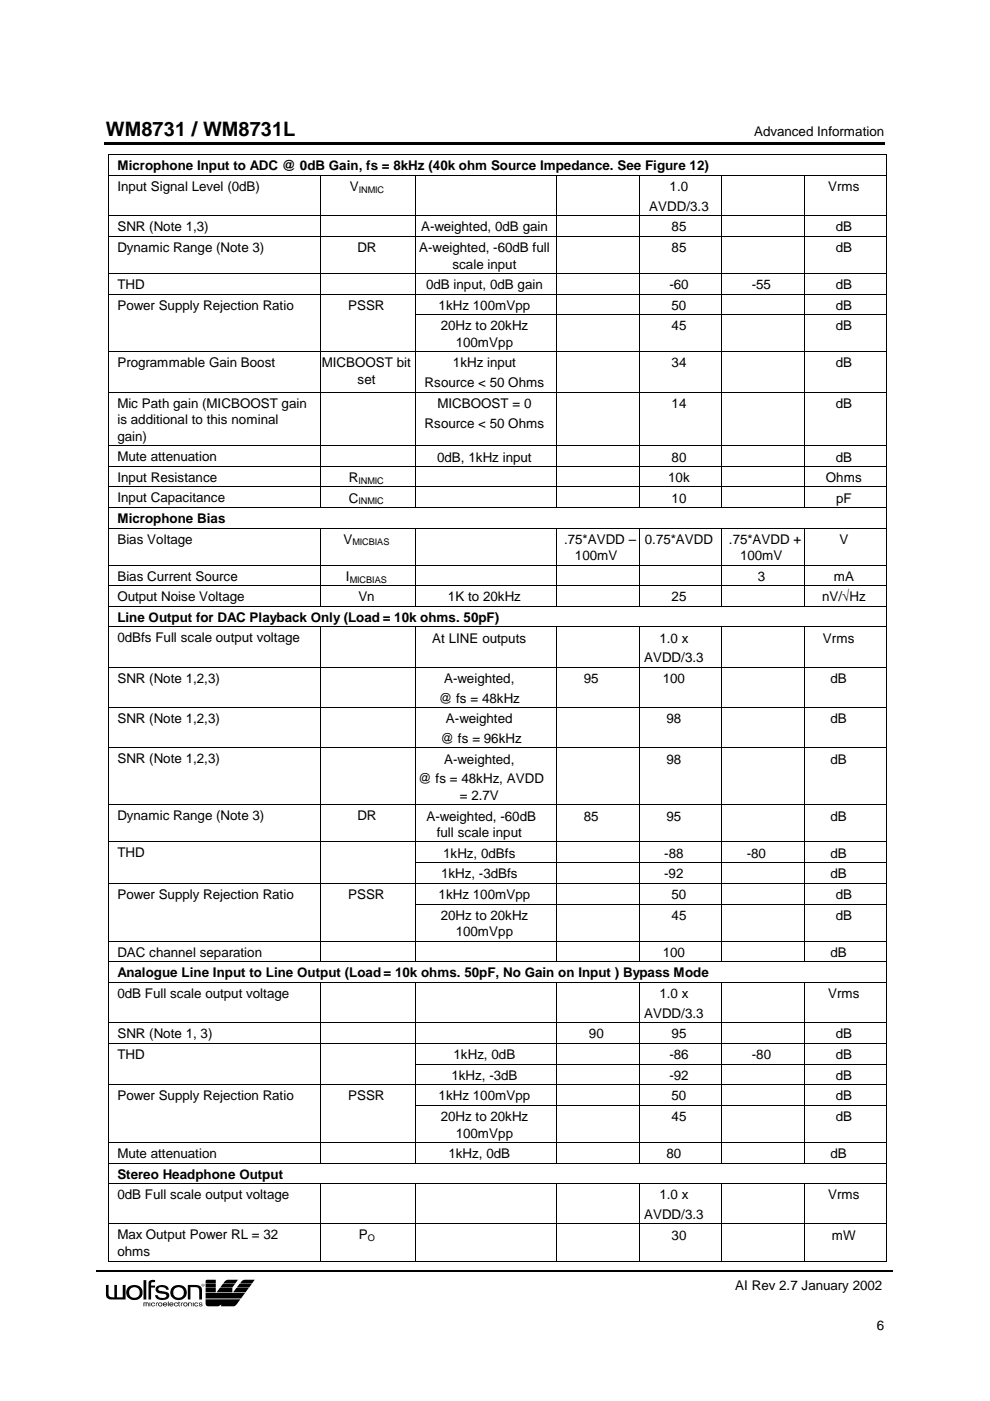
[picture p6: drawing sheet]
<svg xmlns="http://www.w3.org/2000/svg" width="210mm" height="297mm" viewBox="0 0 210 297" stroke-linecap="round" stroke-linejoin="round" font-family="sans-serif">
<g fill="#000">
<path d="M22 30.2h165.5v.4h-165.5zM22.9 32.8l.1 .1zM22.9 37.1l.1 .2zM68 37.1l.1 .2zM88 37.1l.1 .2zM118 37.1l.1 .2zM135.5 37.1l.1 .2zM153 37.1l.1 .2zM170.5 37.1l.1 .2zM188 32.8l.1 .1zM188 37.1l.1 .2zM22.9 45.7l.1 .1z"/>
<path d="M22.9 50.1l.1 .1zM22.9 57.9l.1 .2zM68 45.7l.1 .1zM68 50.1l.1 .1zM68 57.9l.1 .2zM88 45.7l.1 .1zM88 50.1l.1 .1zM88 57.9l.1 .2zM118 45.7l.1 .1zM118 50.1l.1 .1zM118 57.9l.1 .2zM135.5 45.7l.1 .1z"/>
<path d="M135.5 50.1l.1 .1zM135.5 57.9l.1 .2zM153 45.7l.1 .1zM153 50.1l.1 .1zM153 57.9l.1 .2zM170.5 45.7l.1 .1zM170.5 50.1l.1 .1zM170.5 57.9l.1 .2zM188 45.7l.1 .1zM188 50.1l.1 .1zM188 57.9l.1 .2zM22.9 62.3l.1 .1z"/>
<path d="M22.9 66.7l.1 .1zM22.9 74.5l.1 .2zM68 62.3l.1 .1zM68 66.7l.1 .1zM68 74.5l.1 .2zM88 62.3l.1 .1zM88 66.7l.1 .1zM88 74.5l.1 .2zM118 62.3l.1 .1zM118 66.7l.1 .1zM118 74.5l.1 .2zM135.5 62.3l.1 .1z"/>
<path d="M135.5 66.7l.1 .1zM135.5 74.5l.1 .2zM153 62.3l.1 .1zM153 66.7l.1 .1zM153 74.5l.1 .2zM170.5 62.3l.1 .1zM170.5 66.7l.1 .1zM170.5 74.5l.1 .2zM188 62.3l.1 .1zM188 66.7l.1 .1zM188 74.5l.1 .2zM22.9 83.1l.1 .1z"/>
<path d="M22.9 94.5l.1 .1zM22.9 98.8l.1 .2zM68 83.1l.1 .1zM68 94.5l.1 .1zM68 98.8l.1 .2zM88 83.1l.1 .1zM88 94.5l.1 .1zM88 98.8l.1 .2zM118 83.1l.1 .1zM118 94.5l.1 .1zM118 98.8l.1 .2zM135.5 83.1l.1 .1z"/>
<path d="M135.5 94.5l.1 .1zM135.5 98.8l.1 .2zM153 83.1l.1 .1zM153 94.5l.1 .1zM153 98.8l.1 .2zM170.5 83.1l.1 .1zM170.5 94.5l.1 .1zM170.5 98.8l.1 .2zM188 83.1l.1 .1zM188 94.5l.1 .1zM188 98.8l.1 .2zM22.9 103.2l.1 .1z"/>
<path d="M22.9 107.5l.1 .2zM22.9 111.9l.1 .1zM22.9 119.8l.1 .1zM68 103.2l.1 .1zM68 107.5l.1 .2zM68 111.9l.1 .1zM68 119.8l.1 .1zM88 103.2l.1 .1zM88 107.5l.1 .2zM88 111.9l.1 .1zM88 119.8l.1 .1zM118 103.2l.1 .1z"/>
<path d="M118 107.5l.1 .2zM118 111.9l.1 .1zM118 119.8l.1 .1zM135.5 103.2l.1 .1zM135.5 107.5l.1 .2zM135.5 111.9l.1 .1zM135.5 119.8l.1 .1zM153 103.2l.1 .1zM153 107.5l.1 .2zM153 111.9l.1 .1zM153 119.8l.1 .1zM170.5 103.2l.1 .1z"/>
<path d="M170.5 107.5l.1 .2zM170.5 111.9l.1 .1zM170.5 119.8l.1 .1zM188 103.2l.1 .1zM188 107.5l.1 .2zM188 111.9l.1 .1zM188 119.8l.1 .1zM22.9 124.1l.1 .2zM22.9 128.5l.1 .1zM22.9 132.9l.1 .1zM68 124.1l.1 .2zM68 128.5l.1 .1z"/>
<path d="M68 132.9l.1 .1zM88 124.1l.1 .2zM88 128.5l.1 .1zM88 132.9l.1 .1zM118 124.1l.1 .2zM118 128.5l.1 .1zM118 132.9l.1 .1zM135.5 124.1l.1 .2zM135.5 128.5l.1 .1zM135.5 132.9l.1 .1zM153 124.1l.1 .2zM153 128.5l.1 .1z"/>
<path d="M153 132.9l.1 .1zM170.5 124.1l.1 .2zM170.5 128.5l.1 .1zM170.5 132.9l.1 .1zM188 124.1l.1 .2zM188 128.5l.1 .1zM188 132.9l.1 .1zM22.9 141.4l.1 .1zM22.9 150l.1 .1zM22.9 158.5l.1 .1zM68 141.4l.1 .1zM68 150l.1 .1z"/>
<path d="M68 158.5l.1 .1zM88 141.4l.1 .1zM88 150l.1 .1zM88 158.5l.1 .1zM118 141.4l.1 .1zM118 150l.1 .1zM118 158.5l.1 .1zM135.5 141.4l.1 .1zM135.5 150l.1 .1zM135.5 158.5l.1 .1zM153 141.4l.1 .1zM153 150l.1 .1z"/>
<path d="M153 158.5l.1 .1zM170.5 141.4l.1 .1zM170.5 150l.1 .1zM170.5 158.5l.1 .1zM188 141.4l.1 .1zM188 150l.1 .1zM188 158.5l.1 .1zM22.9 170.6l.1 .1zM22.9 178.5l.1 .1zM68 170.6l.1 .1zM68 178.5l.1 .1zM88 170.6l.1 .1z"/>
<path d="M88 178.5l.1 .1zM118 170.6l.1 .1zM118 178.5l.1 .1zM135.5 170.6l.1 .1zM135.5 178.5l.1 .1zM153 170.6l.1 .1zM153 178.5l.1 .1zM170.5 170.6l.1 .1zM170.5 178.5l.1 .1zM188 170.6l.1 .1zM188 178.5l.1 .1zM22.9 182.9l.1 .1z"/>
<path d="M22.9 187.3l.1 .1zM22.9 191.6l.1 .1zM22.9 199.5l.1 .1zM68 182.9l.1 .1zM68 187.3l.1 .1zM68 191.6l.1 .1zM68 199.5l.1 .1zM88 182.9l.1 .1zM88 187.3l.1 .1zM88 191.6l.1 .1zM88 199.5l.1 .1zM118 182.9l.1 .1z"/>
<path d="M118 187.3l.1 .1zM118 191.6l.1 .1zM118 199.5l.1 .1zM135.5 182.9l.1 .1zM135.5 187.3l.1 .1zM135.5 191.6l.1 .1zM135.5 199.5l.1 .1zM153 182.9l.1 .1zM153 187.3l.1 .1zM153 191.6l.1 .1zM153 199.5l.1 .1zM170.5 182.9l.1 .1z"/>
<path d="M170.5 187.3l.1 .1zM170.5 191.6l.1 .1zM170.5 199.5l.1 .1zM188 182.9l.1 .1zM188 187.3l.1 .1zM188 191.6l.1 .1zM188 199.5l.1 .1zM22.9 203.9l.1 .1zM22.9 208.2l.1 .1zM22.9 216.8l.1 .1zM68 203.9l.1 .1zM68 208.2l.1 .1z"/>
<path d="M68 216.8l.1 .1zM88 203.9l.1 .1zM88 208.2l.1 .1zM88 216.8l.1 .1zM118 203.9l.1 .1zM118 208.2l.1 .1zM118 216.8l.1 .1zM135.5 203.9l.1 .1zM135.5 208.2l.1 .1zM135.5 216.8l.1 .1zM153 203.9l.1 .1zM153 208.2l.1 .1z"/>
<path d="M153 216.8l.1 .1zM170.5 203.9l.1 .1zM170.5 208.2l.1 .1zM170.5 216.8l.1 .1zM188 203.9l.1 .1zM188 208.2l.1 .1zM188 216.8l.1 .1zM22.9 221.1l.1 .2zM22.9 225.5l.1 .2zM22.9 229.9l.1 .2zM22.9 234.3l.1 .1zM68 221.1l.1 .2z"/>
<path d="M68 225.5l.1 .2zM68 229.9l.1 .2zM68 234.3l.1 .1zM88 221.1l.1 .2zM88 225.5l.1 .2zM88 229.9l.1 .2zM88 234.3l.1 .1zM118 221.1l.1 .2zM118 225.5l.1 .2zM118 229.9l.1 .2zM118 234.3l.1 .1zM135.5 221.1l.1 .2z"/>
<path d="M135.5 225.5l.1 .2zM135.5 229.9l.1 .2zM135.5 234.3l.1 .1zM153 221.1l.1 .2zM153 225.5l.1 .2zM153 229.9l.1 .2zM153 234.3l.1 .1zM170.5 221.1l.1 .2zM170.5 225.5l.1 .2zM170.5 229.9l.1 .2zM170.5 234.3l.1 .1zM188 221.1l.1 .2z"/>
<path d="M188 225.5l.1 .2zM188 229.9l.1 .2zM188 234.3l.1 .1zM22.9 242.2l.1 .1zM22.9 246.5l.1 .2zM22.9 250.9l.1 .1zM22.9 259.4l.1 .2zM68 242.2l.1 .1zM68 246.5l.1 .2zM68 250.9l.1 .1zM68 259.4l.1 .2zM88 242.2l.1 .1z"/>
<path d="M88 246.5l.1 .2zM88 250.9l.1 .1zM88 259.4l.1 .2zM118 242.2l.1 .1zM118 246.5l.1 .2zM118 250.9l.1 .1zM118 259.4l.1 .2zM135.5 242.2l.1 .1zM135.5 246.5l.1 .2zM135.5 250.9l.1 .1zM135.5 259.4l.1 .2zM153 242.2l.1 .1z"/>
<path d="M153 246.5l.1 .2zM153 250.9l.1 .1zM153 259.4l.1 .2zM170.5 242.2l.1 .1zM170.5 246.5l.1 .2zM170.5 250.9l.1 .1zM170.5 259.4l.1 .2zM188 242.2l.1 .1zM188 246.5l.1 .2zM188 250.9l.1 .1zM188 259.4l.1 .2zM22.9 267.3l.1 .1z"/>
<path d="M68 267.3l.1 .1zM88 267.3l.1 .1zM104.9 269.3h.3v.3h-.3zM118 267.3l.1 .1zM135.5 267.3l.1 .1zM153 267.3l.1 .1zM170.5 267.3l.1 .1zM188 267.3l.1 .1z"/>
<path d="M42.7 272.3l.2 .5 .4-.2v-.3l-.3-.1zM42.9 272.3h.3v.4h-.3zM42.9 272.3v.3l.1-.1 .2 .1v-.3zM43 272.3l.1 .1-.1 .1zM43.7 271.4l2.1-.1v.8h-2.2zM47.7 271.7l.5-.4h2.3l-.6 .8h-2.5zM43.6 272.2h2.2v.8h-2.2zM47.3 272.2h2.6l-.6 .8h-2.6zM50.8 272.2h2.6l-.6 .8h-2.6zM43.6 273.1h2.2v.9h-2.2zM46.6 273.1h2.7v.9h-3.4zM50.1 273.1h2.6l-.6 .9h-2.7zM43.6 274.1h8.4l-.9 1.2h-7.5zM43.6 275.5h7.4l-.9 1.2-.5 .3h-2.7v-.5l-.6 .5h-2.2a.51 .51 0 0 1-.5-.6zM51.2 271.7l.6-.4h2.2l-.5 .8h-2.6zM27.2 272.9a1.7 1.7 0 0 0 1.2 2.7 1.7 1.7 0 0 0 1.6-2.4 2 2 0 0 0-2.8-.3zM27.3 274.1a1.15 1.15 0 0 1 2.3 0 1.15 1.15 0 0 1-2.3 0zM30.4 271.4v4.1h.6v-4.1zM31.7 271.5l-.2 .6v3.4h.5v-2.5h.9v-.4h-.9v-.5l.2-.3h.7v-.4l-.5-.1zM33.3 272.7a.84 .84 0 0 0-.3 .9 .84 .84 0 0 0 .8 .6l1.2 .2 .3 .3a1.09 1.09 0 0 1-1.9-.1h-.5a1.52 1.52 0 0 0 2.1 1 .87 .87 0 0 0 .9-1 .87 .87 0 0 0-1-.8l-1.3-.3a.48 .48 0 0 1 .4-.6 1.09 1.09 0 0 1 1.3 .5h.5a1.59 1.59 0 0 0-2.5-.7zM36.6 272.9a1.71 1.71 0 0 0 .8 2.7 1.71 1.71 0 0 0 2.2-1.9 1.81 1.81 0 0 0-3-.8zM36.7 274.1a1.15 1.15 0 0 1 2.3 0 1.15 1.15 0 0 1-2.3 0zM39.8 272.4v3.1h.6v-2.6h1a.69 .69 0 0 1 .8 .7v1.9h.6l-.1-2.5a1.22 1.22 0 0 0-1.1-.6zM22.5 272.4h.5v1.9a.83 .83 0 0 0 1.2 .8v-2.7h.6v2.7h1.2v-2.7h.6v3.1h-2.9a1.09 1.09 0 0 1-1.2-.8zM32.1 276.2l-.1 .4 .3 .4 .4-.1 .2-.2-.4 .2-.3-.1v-.5l.7 .2a.52 .52 0 0 0-.8-.3zM33.6 276.2a.45 .45 0 0 0 .1 .7 .45 .45 0 0 0 .6-.1 .45 .45 0 0 0-.1-.6zM33.8 276.3h.4v.5h-.4zM34.7 276.2v.7a.47 .47 0 0 0 .7-.2l-.4 .2-.2-.1-.1-.2h.8l-.3-.4zM34.8 276.3h.4l.1 .2h-.6zM35.6 275.9v1.1h.2v-1.1zM36 276.2l-.1 .6a.45 .45 0 0 0 .7 .1l.2-.2-.4 .2-.3-.3h.7l-.1-.4zM36.1 276.3h.4l.2 .2h-.6zM37 276.2l-.1 .4 .3 .4 .4-.1 .2-.2-.5 .2-.2-.1v-.5l.7 .2a.48 .48 0 0 0-.8-.3zM37.8 276v.8l.2 .2h.2l-.2-.2v-.5h.2v-.1zM39 276.2a.45 .45 0 0 0 0 .7 .45 .45 0 0 0 .7-.1 .45 .45 0 0 0-.2-.6zM39.1 276.3h.4v.5h-.4zM39.9 276.2v.8h.2v-.7h.4l.1 .7h.1l-.1-.8zM41.3 276.2l-.1 .6a.45 .45 0 0 0 .7 .1l.1-.2-.4 .2-.3-.3 .1-.3h.2l.4 .2a.48 .48 0 0 0-.7-.3zM42.3 276.2l-.1 .3 .6 .3-.3 .1-.3-.2a.37 .37 0 0 0 .4 .3 .37 .37 0 0 0 .3-.4l-.6-.2 .2-.2 .4 .2-.1-.2zM30.4 276.2h1l.1 .8h-.1v-.5l-.3-.2v.7h-.2v-.7h-.3v.7h-.2zM40.9 276.2v.8h.2v-.8zM31.7 276.2v.8h.2v-.8zM33.1 276.2h.5v.1h-.3l-.1 .7h-.1zM38.4 276.2h.5v.1h-.3l-.1 .7h-.2z"/>
</g>
<path d="M20.4 269.4h84.4M105.2 269.4h84.1" fill="none" stroke="#000" stroke-width=".3"/>
<g fill="none" stroke="#000" stroke-width=".21">
<path d="M23 33v4.1M23 37.3v8.4M23.1 32.8h164.8M23.1 37.2h44.8M68 37.3v8.4M68.1 37.2h19.9M88.1 37.3v8.4M88.2 37.2h29.7M118 37.3v8.4M118.1 37.2h17.4M135.6 37.3v8.4M135.7 37.2h17.2"/>
<path d="M153 37.3v8.4M153.2 37.2h17.2M170.5 37.3v8.4M170.6 37.2h17.3M188.1 33v4.1M188.1 37.3v8.4M23 45.9v4.1M23 50.2v7.7M23 58.1v4.1M23.1 45.8h44.8M23.1 50.1h44.8M23.1 58h44.8"/>
<path d="M68 45.9v4.1M68 50.2v7.7M68 58.1v4.1M68.1 45.8h19.9M68.1 50.1h19.9M68.1 58h19.9M88.1 45.9v4.1M88.1 50.2v7.7M88.1 58.1v4.1M88.2 45.8h29.7M88.2 50.1h29.7M88.2 58h29.7"/>
<path d="M118 45.9v4.1M118 50.2v7.7M118 58.1v4.1M118.1 45.8h17.4M118.1 50.1h17.4M118.1 58h17.4M135.6 45.9v4.1M135.6 50.2v7.7M135.6 58.1v4.1M135.7 45.8h17.2M135.7 50.1h17.2M135.7 58h17.2"/>
<path d="M153 45.9v4.1M153 50.2v7.7M153 58.1v4.1M153.2 45.8h17.2M153.2 50.1h17.2M153.2 58h17.2M170.5 45.9v4.1M170.5 50.2v7.7M170.5 58.1v4.1M170.6 45.8h17.3M170.6 50.1h17.3M170.6 58h17.3"/>
<path d="M188.1 45.9v4.1M188.1 50.2v7.7M188.1 58.1v4.1M23 62.5v4.1M23 66.8v7.7M23 74.7v8.3M23.1 62.4h44.8M23.1 74.6h44.8M68 62.5v4.1M68 66.8v7.7M68 74.7v8.3M68.1 62.4h19.9"/>
<path d="M68.1 74.6h19.9M88.1 62.5v4.1M88.1 66.8v7.7M88.1 74.7v8.3M88.2 62.4h29.7M88.2 66.7h29.7M88.2 74.6h29.7M118 62.5v4.1M118 66.8v7.7M118 74.7v8.3M118.1 62.4h17.4M118.1 66.7h17.4"/>
<path d="M118.1 74.6h17.4M135.6 62.5v4.1M135.6 66.8v7.7M135.6 74.7v8.3M135.7 62.4h17.2M135.7 66.7h17.2M135.7 74.6h17.2M153 62.5v4.1M153 66.8v7.7M153 74.7v8.3M153.2 62.4h17.2M153.2 66.7h17.2"/>
<path d="M153.2 74.6h17.2M170.5 62.5v4.1M170.5 66.8v7.7M170.5 74.7v8.3M170.6 62.4h17.3M170.6 66.7h17.3M170.6 74.6h17.3M188.1 62.5v4.1M188.1 66.8v7.7M188.1 74.7v8.3M23 83.2v11.2M23 94.6v4.2"/>
<path d="M23 99v4.1M23.1 83.1h44.8M23.1 94.5h44.8M23.1 98.9h44.8M68 83.2v11.2M68 94.6v4.2M68 99v4.1M68.1 83.1h19.9M68.1 94.5h19.9M68.1 98.9h19.9M88.1 83.2v11.2M88.1 94.6v4.2"/>
<path d="M88.1 99v4.1M88.2 83.1h29.7M88.2 94.5h29.7M88.2 98.9h29.7M118 83.2v11.2M118 94.6v4.2M118 99v4.1M118.1 83.1h17.4M118.1 94.5h17.4M118.1 98.9h17.4M135.6 83.2v11.2M135.6 94.6v4.2"/>
<path d="M135.6 99v4.1M135.7 83.1h17.2M135.7 94.5h17.2M135.7 98.9h17.2M153 83.2v11.2M153 94.6v4.2M153 99v4.1M153.2 83.1h17.2M153.2 94.5h17.2M153.2 98.9h17.2M170.5 83.2v11.2M170.5 94.6v4.2"/>
<path d="M170.5 99v4.1M170.6 83.1h17.3M170.6 94.5h17.3M170.6 98.9h17.3M188.1 83.2v11.2M188.1 94.6v4.2M188.1 99v4.1M23 103.4v4.1M23 107.7v4.2M23 112.1v7.6M23 119.9v4.2M23.1 103.2h44.8"/>
<path d="M23.1 107.6h44.8M23.1 112h44.8M23.1 119.8h44.8M68 103.4v4.1M68 112.1v7.6M68 119.9v4.2M68.1 103.2h19.9M68.1 107.6h19.9M68.1 112h19.9M68.1 119.8h19.9M88.1 103.4v4.1M88.1 112.1v7.6"/>
<path d="M88.1 119.9v4.2M88.2 103.2h29.7M88.2 107.6h29.7M88.2 112h29.7M88.2 119.8h29.7M118 103.4v4.1M118 112.1v7.6M118 119.9v4.2M118.1 103.2h17.4M118.1 107.6h17.4M118.1 112h17.4M118.1 119.8h17.4"/>
<path d="M135.6 103.4v4.1M135.6 112.1v7.6M135.6 119.9v4.2M135.7 103.2h17.2M135.7 107.6h17.2M135.7 112h17.2M135.7 119.8h17.2M153 103.4v4.1M153 112.1v7.6M153 119.9v4.2M153.2 103.2h17.2M153.2 107.6h17.2"/>
<path d="M153.2 112h17.2M153.2 119.8h17.2M170.5 103.4v4.1M170.5 112.1v7.6M170.5 119.9v4.2M170.6 103.2h17.3M170.6 107.6h17.3M170.6 112h17.3M170.6 119.8h17.3M188.1 103.4v4.1M188.1 107.7v4.2M188.1 112.1v7.6"/>
<path d="M188.1 119.9v4.2M23 124.3v4.2M23 128.7v4.1M23 133v8.4M23.1 124.2h44.8M23.1 128.6h44.8M23.1 132.9h44.8M68 124.3v4.2M68 133v8.4M68.1 124.2h19.9M68.1 128.6h19.9M68.1 132.9h19.9"/>
<path d="M88.1 124.3v4.2M88.1 133v8.4M88.2 124.2h29.7M88.2 128.6h29.7M88.2 132.9h29.7M118 124.3v4.2M118 133v8.4M118.1 124.2h17.4M118.1 128.6h17.4M118.1 132.9h17.4M135.6 124.3v4.2M135.6 133v8.4"/>
<path d="M135.7 124.2h17.2M135.7 128.6h17.2M135.7 132.9h17.2M153 124.3v4.2M153 133v8.4M153.2 124.2h17.2M153.2 128.6h17.2M153.2 132.9h17.2M170.5 124.3v4.2M170.5 133v8.4M170.6 124.2h17.3M170.6 128.6h17.3"/>
<path d="M170.6 132.9h17.3M188.1 124.3v4.2M188.1 128.7v4.1M188.1 133v8.4M23 141.6v8.3M23 150.1v8.4M23 158.7v11.8M23.1 141.5h44.8M23.1 150h44.8M23.1 158.6h44.8M68 141.6v8.3M68 150.1v8.4"/>
<path d="M68 158.7v11.8M68.1 141.5h19.9M68.1 150h19.9M68.1 158.6h19.9M88.1 141.6v8.3M88.1 150.1v8.4M88.1 158.7v11.8M88.2 141.5h29.7M88.2 150h29.7M88.2 158.6h29.7M118 141.6v8.3M118 150.1v8.4"/>
<path d="M118 158.7v11.8M118.1 141.5h17.4M118.1 150h17.4M118.1 158.6h17.4M135.6 141.6v8.3M135.6 150.1v8.4M135.6 158.7v11.8M135.7 141.5h17.2M135.7 150h17.2M135.7 158.6h17.2M153 141.6v8.3M153 150.1v8.4"/>
<path d="M153 158.7v11.8M153.2 141.5h17.2M153.2 150h17.2M153.2 158.6h17.2M170.5 141.6v8.3M170.5 150.1v8.4M170.5 158.7v11.8M170.6 141.5h17.3M170.6 150h17.3M170.6 158.6h17.3M188.1 141.6v8.3M188.1 150.1v8.4"/>
<path d="M188.1 158.7v11.8M23 170.7v7.7M23 178.6v4.2M23.1 170.6h44.8M23.1 178.5h44.8M68 170.7v7.7M68 178.6v4.2M68.1 170.6h19.9M68.1 178.5h19.9M88.1 170.7v7.7M88.1 178.6v4.2M88.2 170.6h29.7"/>
<path d="M88.2 178.5h29.7M118 170.7v7.7M118 178.6v4.2M118.1 170.6h17.4M118.1 178.5h17.4M135.6 170.7v7.7M135.6 178.6v4.2M135.7 170.6h17.2M135.7 178.5h17.2M153 170.7v7.7M153 178.6v4.2M153.2 170.6h17.2"/>
<path d="M153.2 178.5h17.2M170.5 170.7v7.7M170.5 178.6v4.2M170.6 170.6h17.3M170.6 178.5h17.3M188.1 170.7v7.7M188.1 178.6v4.2M23 183v4.2M23 187.4v4.2M23 191.8v7.6M23 199.7v4.1M23.1 187.3h44.8"/>
<path d="M23.1 199.6h44.8M68 183v4.2M68 187.4v4.2M68 191.8v7.6M68 199.7v4.1M68.1 187.3h19.9M68.1 199.6h19.9M88.1 183v4.2M88.1 187.4v4.2M88.1 191.8v7.6M88.1 199.7v4.1M88.2 182.9h29.7"/>
<path d="M88.2 187.3h29.7M88.2 191.7h29.7M88.2 199.6h29.7M118 183v4.2M118 187.4v4.2M118 191.8v7.6M118 199.7v4.1M118.1 182.9h17.4M118.1 187.3h17.4M118.1 191.7h17.4M118.1 199.6h17.4M135.6 183v4.2"/>
<path d="M135.6 187.4v4.2M135.6 191.8v7.6M135.6 199.7v4.1M135.7 182.9h17.2M135.7 187.3h17.2M135.7 191.7h17.2M135.7 199.6h17.2M153 183v4.2M153 187.4v4.2M153 191.8v7.6M153 199.7v4.1M153.2 182.9h17.2"/>
<path d="M153.2 187.3h17.2M153.2 191.7h17.2M153.2 199.6h17.2M170.5 183v4.2M170.5 187.4v4.2M170.5 191.8v7.6M170.5 199.7v4.1M170.6 182.9h17.3M170.6 187.3h17.3M170.6 191.7h17.3M170.6 199.6h17.3M188.1 183v4.2"/>
<path d="M188.1 187.4v4.2M188.1 191.8v7.6M188.1 199.7v4.1M23 204v4.2M23 208.4v8.3M23 216.9v4.2M23.1 203.9h44.8M23.1 208.3h44.8M23.1 216.8h44.8M68 208.4v8.3M68 216.9v4.2M68.1 203.9h19.9"/>
<path d="M68.1 208.3h19.9M68.1 216.8h19.9M88.1 208.4v8.3M88.1 216.9v4.2M88.2 203.9h29.7M88.2 208.3h29.7M88.2 216.8h29.7M118 208.4v8.3M118 216.9v4.2M118.1 203.9h17.4M118.1 208.3h17.4M118.1 216.8h17.4"/>
<path d="M135.6 208.4v8.3M135.6 216.9v4.2M135.7 203.9h17.2M135.7 208.3h17.2M135.7 216.8h17.2M153 208.4v8.3M153 216.9v4.2M153.2 203.9h17.2M153.2 208.3h17.2M153.2 216.8h17.2M170.5 208.4v8.3M170.5 216.9v4.2"/>
<path d="M170.6 203.9h17.3M170.6 208.3h17.3M170.6 216.8h17.3M188.1 204v4.2M188.1 208.4v8.3M188.1 216.9v4.2M23 221.3v4.2M23 225.7v4.2M23 230.1v4.1M23 234.5v7.6M23.1 221.2h44.8M23.1 230h44.8"/>
<path d="M68 221.3v4.2M68 225.7v4.2M68 230.1v4.1M68 234.5v7.6M68.1 221.2h19.9M68.1 230h19.9M88.1 221.3v4.2M88.1 225.7v4.2M88.1 230.1v4.1M88.1 234.5v7.6M88.2 221.2h29.7M88.2 225.6h29.7"/>
<path d="M88.2 230h29.7M88.2 234.4h29.7M118 221.3v4.2M118 225.7v4.2M118 230.1v4.1M118 234.5v7.6M118.1 221.2h17.4M118.1 225.6h17.4M118.1 230h17.4M118.1 234.4h17.4M135.6 221.3v4.2M135.6 225.7v4.2"/>
<path d="M135.6 230.1v4.1M135.6 234.5v7.6M135.7 221.2h17.2M135.7 225.6h17.2M135.7 230h17.2M135.7 234.4h17.2M153 221.3v4.2M153 225.7v4.2M153 230.1v4.1M153 234.5v7.6M153.2 221.2h17.2M153.2 225.6h17.2"/>
<path d="M153.2 230h17.2M153.2 234.4h17.2M170.5 221.3v4.2M170.5 225.7v4.2M170.5 230.1v4.1M170.5 234.5v7.6M170.6 221.2h17.3M170.6 225.6h17.3M170.6 230h17.3M170.6 234.4h17.3M188.1 221.3v4.2M188.1 225.7v4.2"/>
<path d="M188.1 230.1v4.1M188.1 234.5v7.6M23 242.3v4.2M23 246.7v4.1M23 251.1v8.3M23 259.6v7.7M23.1 242.2h44.8M23.1 246.6h44.8M23.1 250.9h44.8M23.1 259.5h44.8M68 242.3v4.2M68 251.1v8.3"/>
<path d="M68 259.6v7.7M68.1 242.2h19.9M68.1 246.6h19.9M68.1 250.9h19.9M68.1 259.5h19.9M88.1 242.3v4.2M88.1 251.1v8.3M88.1 259.6v7.7M88.2 242.2h29.7M88.2 246.6h29.7M88.2 250.9h29.7M88.2 259.5h29.7"/>
<path d="M118 242.3v4.2M118 251.1v8.3M118 259.6v7.7M118.1 242.2h17.4M118.1 246.6h17.4M118.1 250.9h17.4M118.1 259.5h17.4M135.6 242.3v4.2M135.6 251.1v8.3M135.6 259.6v7.7M135.7 242.2h17.2M135.7 246.6h17.2"/>
<path d="M135.7 250.9h17.2M135.7 259.5h17.2M153 242.3v4.2M153 251.1v8.3M153 259.6v7.7M153.2 242.2h17.2M153.2 246.6h17.2M153.2 250.9h17.2M153.2 259.5h17.2M170.5 242.3v4.2M170.5 251.1v8.3M170.5 259.6v7.7"/>
<path d="M170.6 242.2h17.3M170.6 246.6h17.3M170.6 250.9h17.3M170.6 259.5h17.3M188.1 242.3v4.2M188.1 246.7v4.1M188.1 251.1v8.3M188.1 259.6v7.7M23.1 267.4h44.8M68.1 267.4h19.9M88.2 267.4h29.7M118.1 267.4h17.4"/>
<path d="M135.7 267.4h17.2M153.2 267.4h17.2M170.6 267.4h17.3"/>
</g>
<text font-size="4.2" x="22.5" y="28.9">WM8731 / WM8731L</text>
<g font-size="2.8">
<text x="159.9" y="28.9">Advanced Information</text>
<text x="24.9" y="40.5">Input Signal Level (0dB)</text>
<text x="24.9" y="36.1">Microphone Input to ADC @ 0dB Gain, fs = 8kHz (40k ohm Source Impedance. See Figure 12)</text>
<text x="74.2" y="40.5">V</text>
<text x="142" y="40.5">1.0</text>
<text x="175.6" y="40.5">Vrms</text>
<text x="137.7" y="44.7">AVDD/3.3</text>
<text x="24.9" y="49">SNR (Note 1,3)</text>
<text x="24.9" y="53.4">Dynamic Range (Note 3)</text>
<text x="75.8" y="53.4">DR</text>
<text x="88.9" y="53.4">A-weighted, -60dB full</text>
<text x="89.3" y="49.1">A-weighted, 0dB gain</text>
<text x="142.4" y="49.1">85</text>
<text x="142.4" y="53.4">85</text>
<text x="177.2" y="49.1">dB</text>
<text x="177.2" y="53.4">dB</text>
<text x="95.9" y="57">scale input</text>
<text x="24.9" y="61.3">THD</text>
<text x="24.9" y="65.6">Power Supply Rejection Ratio</text>
<text x="73.8" y="65.7">PSSR</text>
<text x="90.3" y="61.3">0dB input, 0dB gain</text>
<text x="93" y="65.7">1kHz 100mVpp</text>
<text x="141.9" y="61.3">-60</text>
<text x="142.4" y="65.7">50</text>
<text x="159.4" y="61.3">-55</text>
<text x="177.2" y="65.7">dB</text>
<text x="177.2" y="61.3">dB</text>
<text x="93.5" y="70">20Hz to 20kHz</text>
<text x="142.4" y="70">45</text>
<text x="177.2" y="70">dB</text>
<text x="24.9" y="77.9">Programmable Gain Boost</text>
<text x="68.2" y="77.9">MICBOOST bit</text>
<text x="96" y="77.9">1kHz input</text>
<text x="96.6" y="73.6">100mVpp</text>
<text x="142.4" y="77.9">34</text>
<text x="177.2" y="77.9">dB</text>
<text x="75.8" y="81.4">set</text>
<text x="90" y="82.1">Rsource &lt; 50 Ohms</text>
<text x="24.9" y="86.4">Mic Path gain (MICBOOST gain</text>
<text x="24.9" y="89.9">is additional to this nominal</text>
<text x="92.7" y="86.5">MICBOOST = 0</text>
<text x="142.4" y="86.5">14</text>
<text x="177.2" y="86.5">dB</text>
<text x="24.9" y="93.4">gain)</text>
<text x="90" y="90.7">Rsource &lt; 50 Ohms</text>
<text x="24.9" y="97.8">Mute attenuation</text>
<text x="92.7" y="97.8">0dB, 1kHz input</text>
<text x="142.4" y="97.8">80</text>
<text x="177.2" y="97.8">dB</text>
<text x="24.9" y="102.2">Input Resistance</text>
<text x="24.9" y="106.5">Input Capacitance</text>
<text x="74" y="102.2">R</text>
<text x="74" y="106.6">C</text>
<text x="141.7" y="102.2">10k</text>
<text x="142.4" y="106.6">10</text>
<text x="175.1" y="102.2">Ohms</text>
<text x="177.3" y="106.6">pF</text>
<text x="24.9" y="110.9">Microphone Bias</text>
<text x="24.9" y="115.2">Bias Voltage</text>
<text x="72.8" y="115.3">V</text>
<text x="119.6" y="115.3">.75*AVDD –</text>
<text x="121.9" y="118.8">100mV</text>
<text x="136.7" y="115.3">0.75*AVDD</text>
<text x="154.5" y="115.3">.75*AVDD +</text>
<text x="156.9" y="118.8">100mV</text>
<text x="178" y="115.3">V</text>
<text x="24.9" y="123.1">Bias Current Source</text>
<text x="73.4" y="123.2">I</text>
<text x="160.6" y="123.2">3</text>
<text x="176.8" y="123.2">mA</text>
<text x="24.9" y="127.5">Output Noise Voltage</text>
<text x="24.9" y="131.8">Line Output for DAC Playback Only (Load = 10k ohms. 50pF)</text>
<text x="76" y="127.5">Vn</text>
<text x="95" y="127.5">1K to 20kHz</text>
<text x="142.4" y="127.5">25</text>
<text x="174.3" y="127.5">nV/√Hz</text>
<text x="24.9" y="136.2">0dBfs Full scale output voltage</text>
<text x="91.6" y="136.2">At LINE outputs</text>
<text x="139.8" y="136.2">1.0 x</text>
<text x="174.5" y="136.2">Vrms</text>
<text x="136.6" y="140.4">AVDD/3.3</text>
<text x="24.9" y="144.8">SNR (Note 1,2,3)</text>
<text x="93" y="149">@ fs = 48kHz</text>
<text x="94.2" y="144.8">A-weighted,</text>
<text x="123.8" y="144.8">95</text>
<text x="140.5" y="144.8">100</text>
<text x="176.1" y="144.8">dB</text>
<text x="24.9" y="153.3">SNR (Note 1,2,3)</text>
<text x="94.6" y="153.3">A-weighted</text>
<text x="141.3" y="153.3">98</text>
<text x="176.1" y="153.3">dB</text>
<text x="24.9" y="161.9">SNR (Note 1,2,3)</text>
<text x="93.4" y="157.5">@ fs = 96kHz</text>
<text x="94.2" y="161.9">A-weighted,</text>
<text x="141.3" y="161.9">98</text>
<text x="176.1" y="161.9">dB</text>
<text x="88.7" y="166.1">@ fs = 48kHz, AVDD</text>
<text x="24.9" y="173.9">Dynamic Range (Note 3)</text>
<text x="75.8" y="173.9">DR</text>
<text x="90.4" y="174">A-weighted, -60dB</text>
<text x="97.5" y="169.6">= 2.7V</text>
<text x="123.8" y="174">85</text>
<text x="141.3" y="174">95</text>
<text x="176.1" y="174">dB</text>
<text x="92.6" y="177.5">full scale input</text>
<text x="24.9" y="181.8">THD</text>
<text x="94" y="181.8">1kHz, 0dBfs</text>
<text x="140.8" y="181.8">-88</text>
<text x="158.3" y="181.8">-80</text>
<text x="176.1" y="181.8">dB</text>
<text x="24.9" y="190.6">Power Supply Rejection Ratio</text>
<text x="73.8" y="190.6">PSSR</text>
<text x="93" y="190.6">1kHz 100mVpp</text>
<text x="93.5" y="186.2">1kHz, -3dBfs</text>
<text x="140.8" y="186.2">-92</text>
<text x="142.4" y="190.6">50</text>
<text x="176.1" y="186.2">dB</text>
<text x="177.2" y="190.6">dB</text>
<text x="93.5" y="195">20Hz to 20kHz</text>
<text x="142.4" y="195">45</text>
<text x="177.2" y="195">dB</text>
<text x="24.9" y="202.8">DAC channel separation</text>
<text x="96.6" y="198.5">100mVpp</text>
<text x="140.5" y="202.9">100</text>
<text x="176.1" y="202.9">dB</text>
<text x="24.9" y="207.2">Analogue Line Input to Line Output (Load = 10k ohms. 50pF, No Gain on Input ) Bypass Mode</text>
<text x="24.9" y="211.6">0dB Full scale output voltage</text>
<text x="136.6" y="215.8">AVDD/3.3</text>
<text x="139.8" y="211.6">1.0 x</text>
<text x="175.6" y="211.6">Vrms</text>
<text x="24.9" y="220.1">SNR (Note 1, 3)</text>
<text x="124.9" y="220.2">90</text>
<text x="142.4" y="220.2">95</text>
<text x="177.2" y="220.2">dB</text>
<text x="24.9" y="224.5">THD</text>
<text x="96.2" y="224.5">1kHz, 0dB</text>
<text x="141.9" y="224.5">-86</text>
<text x="159.4" y="224.5">-80</text>
<text x="177.2" y="224.5">dB</text>
<text x="24.9" y="233.3">Power Supply Rejection Ratio</text>
<text x="73.8" y="233.3">PSSR</text>
<text x="93" y="233.3">1kHz 100mVpp</text>
<text x="95.7" y="228.9">1kHz, -3dB</text>
<text x="141.9" y="228.9">-92</text>
<text x="142.4" y="233.3">50</text>
<text x="177.2" y="233.3">dB</text>
<text x="177.2" y="228.9">dB</text>
<text x="93.5" y="237.7">20Hz to 20kHz</text>
<text x="142.4" y="237.7">45</text>
<text x="177.2" y="237.7">dB</text>
<text x="24.9" y="245.5">Mute attenuation</text>
<text x="95.1" y="245.6">1kHz, 0dB</text>
<text x="96.6" y="241.2">100mVpp</text>
<text x="141.3" y="245.6">80</text>
<text x="176.1" y="245.6">dB</text>
<text x="24.9" y="249.9">Stereo Headphone Output</text>
<text x="24.9" y="254.2">0dB Full scale output voltage</text>
<text x="139.8" y="254.3">1.0 x</text>
<text x="175.6" y="254.3">Vrms</text>
<text x="24.9" y="262.8">Max Output Power RL = 32</text>
<text x="76.1" y="262.8">P</text>
<text x="136.6" y="258.5">AVDD/3.3</text>
<text x="142.4" y="262.8">30</text>
<text x="176.3" y="262.8">mW</text>
<text x="24.9" y="266.3">ohms</text>
<text x="155.9" y="273.5">AI Rev 2.7 January 2002</text>
<text x="185.9" y="282">6</text>
</g>
<g font-size="1.9">
<text x="76.1" y="40.8">INMIC</text>
<text x="76" y="102.5">INMIC</text>
<text x="76" y="106.9">INMIC</text>
<text x="74.7" y="115.6">MICBIAS</text>
<text x="74.2" y="123.5">MICBIAS</text>
<text x="78" y="263.1">O</text>
</g>
</svg>
